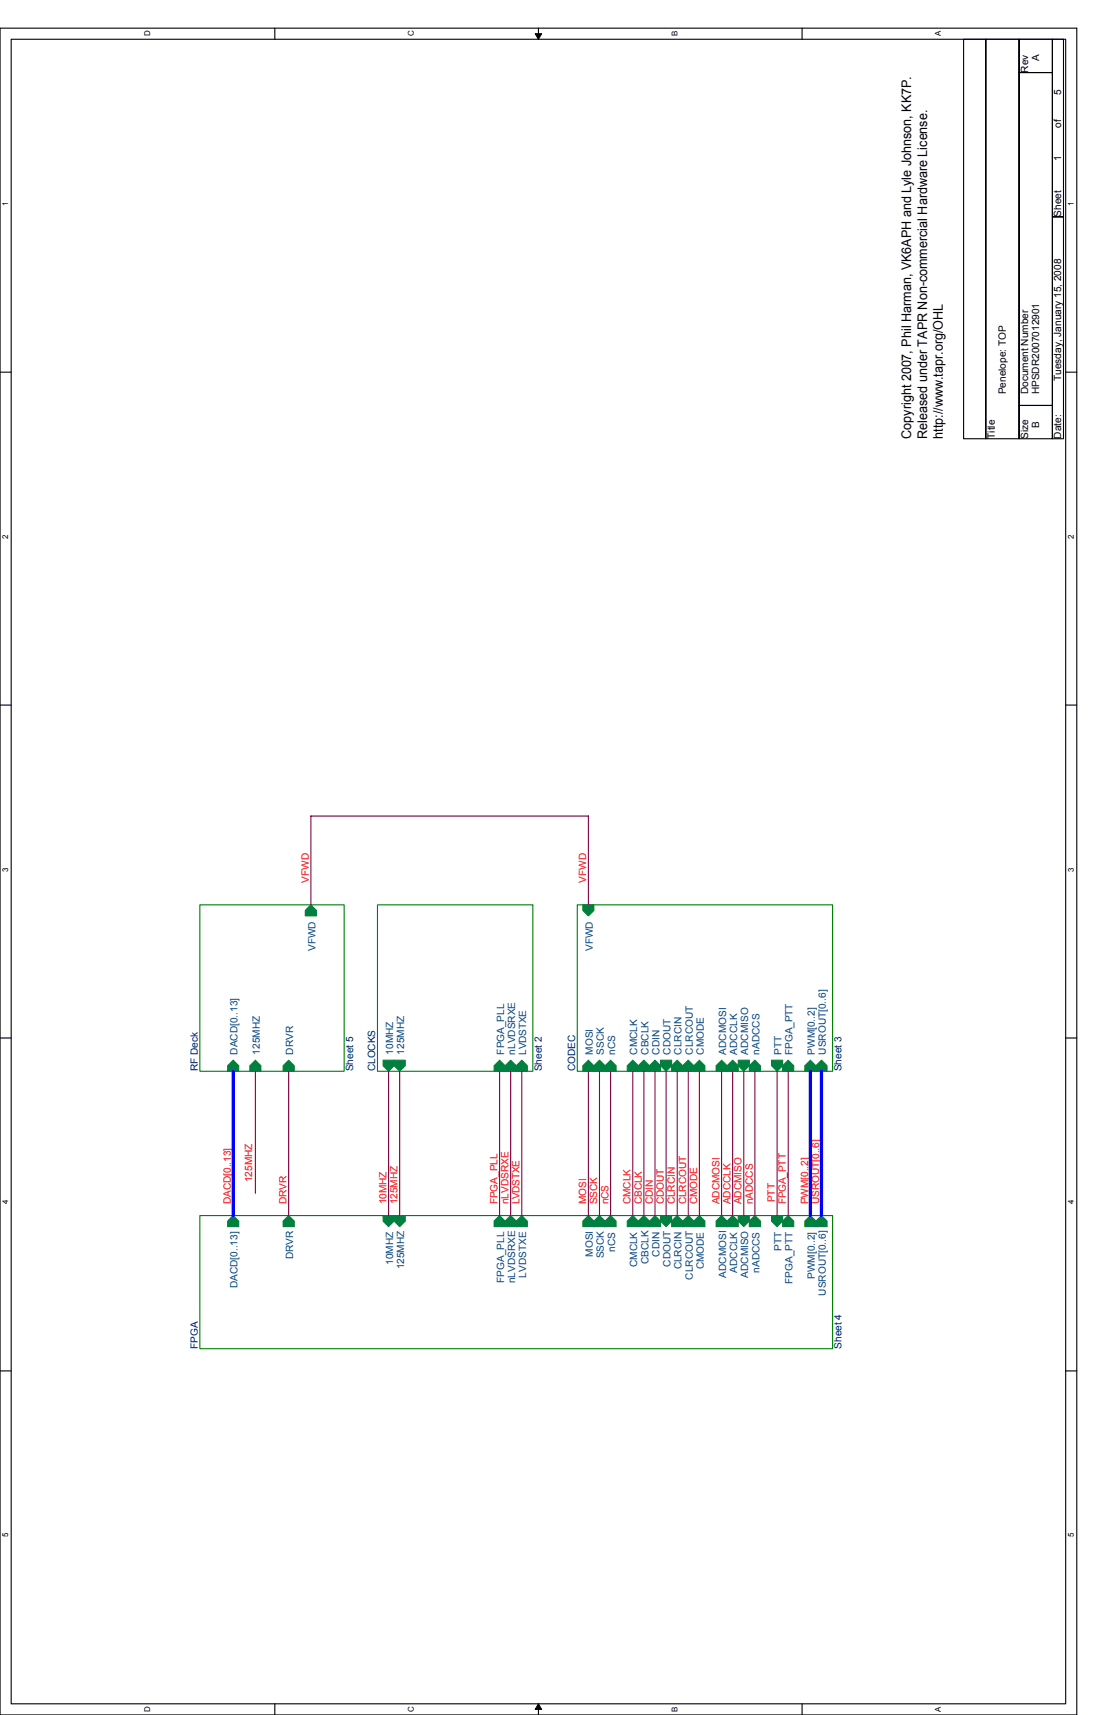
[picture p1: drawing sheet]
<svg xmlns="http://www.w3.org/2000/svg" width="279mm" height="432mm" viewBox="0 0 279 432" stroke-linecap="round" stroke-linejoin="round" font-family="sans-serif">
<path d="M0 7.1h271v424.7h-271zM2.8 9.9h265.4v419.1h-265.4z" fill="none" stroke="#000" stroke-width=".28"/>
<g fill="#fff">
<path d="M.3 386h2.2v1.1h-2.2z"/>
<path d="M268.5 386h2.3v1.1h-2.3z"/>
</g>
<path d="M0 345.2h2.8M268.2 345.2h2.8" fill="none" stroke="#000" stroke-width=".28"/>
<g fill="#fff">
<path d="M.3 302.1h2.2v1.2h-2.2z"/>
<path d="M268.5 302.1h2.3v1.2h-2.3z"/>
</g>
<path d="M0 261.3h2.8M268.2 261.3h2.8" fill="none" stroke="#000" stroke-width=".28"/>
<g fill="#fff">
<path d="M.3 218.3h2.2v1.1h-2.2z"/>
<path d="M268.5 218.3h2.3v1.1h-2.3z"/>
</g>
<path d="M0 177.5h2.8M268.2 177.5h2.8" fill="none" stroke="#000" stroke-width=".28"/>
<g fill="#fff">
<path d="M.3 134.5h2.2v1.1h-2.2z"/>
<path d="M268.5 134.5h2.3v1.1h-2.3z"/>
</g>
<path d="M0 93.7h2.8M268.2 93.7h2.8" fill="none" stroke="#000" stroke-width=".28"/>
<g fill="#fff">
<path d="M.3 50.7h2.2v1.1h-2.2z"/>
<path d="M268.5 50.7h2.3v1.1h-2.3z"/>
<path d="M36 429.6h2.2v1.5h-2.2z"/>
<path d="M36 7.7h2.2v1.5h-2.2z"/>
<path d="M102.3 429.6h2.3v1.5h-2.3z"/>
<path d="M102.3 7.7h2.3v1.5h-2.3z"/>
</g>
<path d="M69.2 7.1v2.8M69.2 429v2.8" fill="none" stroke="#000" stroke-width=".28"/>
<g fill="#fff">
<path d="M168.7 429.7h2.2v1.4h-2.2z"/>
<path d="M168.7 7.9h2.2v1.3h-2.2z"/>
</g>
<path d="M135.5 7.1v2.8M135.5 429v2.8" fill="none" stroke="#000" stroke-width=".28"/>
<path d="M134.7 8.5h1.6l-.8 1.4zM135.5 429l.8 1.4h-1.6z" fill="#000" stroke="#000" stroke-width=".25"/>
<g fill="#fff">
<path d="M235.1 429.7h2.2v1.4h-2.2z"/>
<path d="M235.1 7.8h2.2v1.4h-2.2z"/>
</g>
<path d="M201.9 7.1v2.8M242.5 9.9h5.6v100.6h-5.6zM248.1 9.9h8.4v100.6h-8.4zM256.5 18.3h8.4v83.8h-8.4zM256.5 9.9h8.4v8.4h-8.4zM264.9 9.9h2.8v44.7h-2.8zM264.9 54.6h2.8v55.9h-2.8zM256.5 102.1h8.4v8.4h-8.4zM201.9 429v2.8" fill="none" stroke="#000" stroke-width=".28"/>
<path d="M50.3 227.8h36.3v41.9h-36.3zM95 227.8h39.1v41.9h-39.1zM145.3 227.8h64.3v41.9h-64.3zM50.3 306h159.3v33.6h-159.3z" fill="none" stroke="#008000" stroke-width=".28"/>
<g fill="#008040" stroke="#008040" stroke-width=".28">
<path d="M146.7 268.3l1.4-1.4 1.4 1.4v1.4h-2.8z" fill-rule="evenodd"/>
<path d="M171.9 268.3l1.3-1.4 1.4 1.4v1.4h-2.7z" fill-rule="evenodd"/>
<path d="M174.6 268.3l1.4-1.4 1.4 1.4v1.4h-2.8z" fill-rule="evenodd"/>
<path d="M160.7 268.3l1.4-1.4 1.4 1.4v1.4h-2.8z" fill-rule="evenodd"/>
<path d="M157.9 268.3l1.4-1.4 1.4 1.4v1.4h-2.8z" fill-rule="evenodd"/>
<path d="M163.5 268.3l1.4-1.4 1.4 1.4v1.4h-2.8z" fill-rule="evenodd"/>
<path d="M149.5 268.3l1.4-1.4 1.4 1.4v1.4h-2.8z" fill-rule="evenodd"/>
<path d="M152.3 268.3l1.4-1.4 1.4 1.4v1.4h-2.8z" fill-rule="evenodd"/>
<path d="M194.2 266.9h2.8v1.4l-1.4 1.4-1.4-1.4z" fill-rule="evenodd"/>
<path d="M169.1 268.3l1.4-1.4 1.4 1.4v1.4h-2.8z" fill-rule="evenodd"/>
<path d="M166.3 266.9h2.8v1.4l-1.4 1.4-1.4-1.4z" fill-rule="evenodd"/>
<path d="M188.6 268.3l1.4-1.4 1.4 1.4v1.4h-2.8z" fill-rule="evenodd"/>
<path d="M183 268.3l1.4-1.4 1.4 1.4v1.4h-2.8z" fill-rule="evenodd"/>
<path d="M180.2 268.3l1.4-1.4 1.4 1.4v1.4h-2.8z" fill-rule="evenodd"/>
<path d="M185.8 266.9h2.8v1.4l-1.4 1.4-1.4-1.4z" fill-rule="evenodd"/>
<path d="M205.4 268.3l1.4-1.4 1.4 1.4v1.4h-2.8z" fill-rule="evenodd"/>
<path d="M204 266.9l1.4 1.4v1.4h-2.8v-1.4z" fill-rule="evenodd"/>
<path d="M197 268.3l1.4-1.4 1.4 1.4v1.4h-2.8z" fill-rule="evenodd"/>
<path d="M146.7 227.8h2.8v1.4l-1.4 1.4-1.4-1.4z" fill-rule="evenodd"/>
<path d="M57.3 307.4l1.4-1.4 1.4 1.4v1.4h-2.8z" fill-rule="evenodd"/>
<path d="M171.9 307.4l1.3-1.4 1.4 1.4v1.4h-2.7z" fill-rule="evenodd"/>
<path d="M194.2 306h2.8v1.4l-1.4 1.4-1.4-1.4z" fill-rule="evenodd"/>
<path d="M159.3 306l1.4 1.4v1.4h-2.8v-1.4z" fill-rule="evenodd"/>
<path d="M166.3 306h2.8v1.4l-1.4 1.4-1.4-1.4z" fill-rule="evenodd"/>
<path d="M160.7 307.4l1.4-1.4 1.4 1.4v1.4h-2.8z" fill-rule="evenodd"/>
<path d="M197 307.4l1.4-1.4 1.4 1.4v1.4h-2.8z" fill-rule="evenodd"/>
<path d="M169.1 307.4l1.4-1.4 1.4 1.4v1.4h-2.8z" fill-rule="evenodd"/>
<path d="M149.5 307.4l1.4-1.4 1.4 1.4v1.4h-2.8z" fill-rule="evenodd"/>
<path d="M164.9 306l1.4 1.4v1.4h-2.8v-1.4z" fill-rule="evenodd"/>
<path d="M146.7 307.4l1.4-1.4 1.4 1.4v1.4h-2.8z" fill-rule="evenodd"/>
<path d="M176 306l1.4 1.4v1.4h-2.8v-1.4z" fill-rule="evenodd"/>
<path d="M152.3 307.4l1.4-1.4 1.4 1.4v1.4h-2.8z" fill-rule="evenodd"/>
<path d="M96.4 306h2.8v1.4l-1.4 1.4-1.4-1.4z" fill-rule="evenodd"/>
<path d="M99.2 306h2.8v1.4l-1.4 1.4-1.4-1.4z" fill-rule="evenodd"/>
<path d="M124.4 307.4l1.4-1.4 1.3 1.4v1.4h-2.7z" fill-rule="evenodd"/>
<path d="M181.6 306l1.4 1.4v1.4h-2.8v-1.4z" fill-rule="evenodd"/>
<path d="M183 307.4l1.4-1.4 1.4 1.4v1.4h-2.8z" fill-rule="evenodd"/>
<path d="M188.6 307.4l1.4-1.4 1.4 1.4v1.4h-2.8z" fill-rule="evenodd"/>
<path d="M185.8 306h2.8v1.4l-1.4 1.4-1.4-1.4z" fill-rule="evenodd"/>
<path d="M205.4 307.4l1.4-1.4 1.4 1.4v1.4h-2.8z" fill-rule="evenodd"/>
<path d="M128.5 306l1.4 1.4v1.4h-2.8v-1.4z" fill-rule="evenodd"/>
<path d="M129.9 307.4l1.4-1.4 1.4 1.4v1.4h-2.8z" fill-rule="evenodd"/>
<path d="M71.3 307.4l1.4-1.4 1.4 1.4v1.4h-2.8z" fill-rule="evenodd"/>
<path d="M204 306l1.4 1.4v1.4h-2.8v-1.4z" fill-rule="evenodd"/>
<path d="M99.2 266.9h2.8v1.4l-1.4 1.4-1.4-1.4z" fill-rule="evenodd"/>
<path d="M96.4 266.9h2.8v1.4l-1.4 1.4-1.4-1.4z" fill-rule="evenodd"/>
<path d="M124.4 268.3l1.4-1.4 1.3 1.4v1.4h-2.7z" fill-rule="evenodd"/>
<path d="M129.9 268.3l1.4-1.4 1.4 1.4v1.4h-2.8z" fill-rule="evenodd"/>
<path d="M127.1 268.3l1.4-1.4 1.4 1.4v1.4h-2.8z" fill-rule="evenodd"/>
<path d="M62.9 268.3l1.4-1.4 1.4 1.4v1.4h-2.8z" fill-rule="evenodd"/>
<path d="M57.3 268.3l1.4-1.4 1.4 1.4v1.4h-2.8z" fill-rule="evenodd"/>
<path d="M71.3 268.3l1.4-1.4 1.4 1.4v1.4h-2.8z" fill-rule="evenodd"/>
<path d="M76.9 229.2l1.4-1.4 1.4 1.4v1.4h-2.8z" fill-rule="evenodd"/>
</g>
<path d="M58.7 269.7v36.3M204 269.7v36.3M206.8 269.7v36.3" fill="none" stroke="#00f" stroke-width=".83"/>
<g fill="none" stroke="#800040" stroke-width=".28">
<path d="M78.3 227.8v-22.4l69.8 .1v22.3M64.3 269.7v30.8M72.7 269.7v36.3M97.8 269.7v36.3M100.6 269.7v36.3M125.8 269.7v36.3M128.5 269.7v36.3M131.3 269.7v36.3M148.1 269.7v36.3M150.9 269.7v36.3M153.7 269.7v36.3M159.3 269.7v36.3"/>
<path d="M162.1 269.7v36.3M164.9 269.7v36.3M167.7 269.7v36.3M170.5 269.7v36.3M173.2 269.7v36.3M176 269.7v36.3M181.6 269.7v36.3M184.4 269.7v36.3M187.2 269.7v36.3M190 269.7v36.3M195.6 269.7v36.3M198.4 269.7v36.3"/>
</g>
<g font-size="3.3">
<text x="229.3" y="110.5" transform="rotate(-90 229.3 110.5)">Copyright 2007, Phil Harman, VK6APH and Lyle Johnson, KK7P.</text>
<text x="233.3" y="110.5" transform="rotate(-90 233.3 110.5)">Released under TAPR Non-commercial Hardware License.</text>
<text x="237.3" y="110.5" transform="rotate(-90 237.3 110.5)">http://www.tapr.org/OHL</text>
</g>
<g font-size="2.5">
<text x="261.6" y="15.5" transform="rotate(-90 261.6 15.5)">A</text>
<text x="258.8" y="18.3" transform="rotate(-90 258.8 18.3)">Rev</text>
<text x="267.1" y="23.9" transform="rotate(-90 267.1 23.9)">5</text>
<text x="267.1" y="32.2" transform="rotate(-90 267.1 32.2)">of</text>
<text x="267.1" y="40.6" transform="rotate(-90 267.1 40.6)">1</text>
<text x="267.1" y="54.6" transform="rotate(-90 267.1 54.6)">Sheet</text>
<text x="267.1" y="95.9" transform="rotate(-90 267.1 95.9)">Tuesday, January 15, 2008</text>
<text x="253.2" y="99.3" transform="rotate(-90 253.2 99.3)">Penelope: TOP</text>
<text x="258.8" y="99.3" transform="rotate(-90 258.8 99.3)">Document Number</text>
<text x="261.6" y="99.3" transform="rotate(-90 261.6 99.3)">HPSDR2007012901</text>
<text x="261.6" y="107.7" transform="rotate(-90 261.6 107.7)">B</text>
<text x="250.4" y="110.5" transform="rotate(-90 250.4 110.5)">Title</text>
<text x="258.8" y="110.5" transform="rotate(-90 258.8 110.5)">Size</text>
<text x="267.1" y="110.5" transform="rotate(-90 267.1 110.5)">Date:</text>
</g>
<g font-size="2.5" fill="#f00">
<text x="77.7" y="222.2" transform="rotate(-90 77.7 222.2)">VFWD</text>
<text x="147.6" y="222.2" transform="rotate(-90 147.6 222.2)">VFWD</text>
<text x="63.5" y="297.7" transform="rotate(-90 63.5 297.7)">125MHZ</text>
<text x="58.1" y="303.3" transform="rotate(-90 58.1 303.3)">DACD[0..13]</text>
<text x="72.1" y="303.3" transform="rotate(-90 72.1 303.3)">DRVR</text>
<text x="97.3" y="303.3" transform="rotate(-90 97.3 303.3)">10MHZ</text>
<text x="100.1" y="303.3" transform="rotate(-90 100.1 303.3)">125MHZ</text>
<text x="125.2" y="303.3" transform="rotate(-90 125.2 303.3)">FPGA_PLL</text>
<text x="128" y="303.3" transform="rotate(-90 128 303.3)">nLVDSRXE</text>
<text x="130.8" y="303.3" transform="rotate(-90 130.8 303.3)">LVDSTXE</text>
<text x="147.6" y="303.3" transform="rotate(-90 147.6 303.3)">MOSI</text>
<text x="150.3" y="303.3" transform="rotate(-90 150.3 303.3)">SSCK</text>
<text x="153.1" y="303.3" transform="rotate(-90 153.1 303.3)">nCS</text>
<text x="158.7" y="303.3" transform="rotate(-90 158.7 303.3)">CMCLK</text>
<text x="161.5" y="303.3" transform="rotate(-90 161.5 303.3)">CBCLK</text>
<text x="164.3" y="303.3" transform="rotate(-90 164.3 303.3)">CDIN</text>
<text x="167.1" y="303.3" transform="rotate(-90 167.1 303.3)">CDOUT</text>
<text x="169.9" y="303.3" transform="rotate(-90 169.9 303.3)">CLRCIN</text>
<text x="172.7" y="303.3" transform="rotate(-90 172.7 303.3)">CLRCOUT</text>
<text x="175.5" y="303.3" transform="rotate(-90 175.5 303.3)">CMODE</text>
<text x="181.1" y="303.3" transform="rotate(-90 181.1 303.3)">ADCMOSI</text>
<text x="183.9" y="303.3" transform="rotate(-90 183.9 303.3)">ADCCLK</text>
<text x="186.7" y="303.3" transform="rotate(-90 186.7 303.3)">ADCMISO</text>
<text x="189.5" y="303.3" transform="rotate(-90 189.5 303.3)">nADCCS</text>
<text x="195.1" y="302.7" transform="rotate(-90 195.1 302.7)">PTT</text>
<text x="197.8" y="303.3" transform="rotate(-90 197.8 303.3)">FPGA_PTT</text>
<text x="203.4" y="303.3" transform="rotate(-90 203.4 303.3)">PWM[0..2]</text>
<text x="206.2" y="303.3" transform="rotate(-90 206.2 303.3)">USROUT[0..6]</text>
</g>
<g font-size="2.5" fill="#004080">
<text x="79.4" y="239.5" transform="rotate(-90 79.4 239.5)">VFWD</text>
<text x="149.2" y="239.5" transform="rotate(-90 149.2 239.5)">VFWD</text>
<text x="59.8" y="265.5" transform="rotate(-90 59.8 265.5)">DACD[0..13]</text>
<text x="65.4" y="265.5" transform="rotate(-90 65.4 265.5)">125MHZ</text>
<text x="73.8" y="265.5" transform="rotate(-90 73.8 265.5)">DRVR</text>
<text x="98.9" y="265.5" transform="rotate(-90 98.9 265.5)">10MHZ</text>
<text x="101.7" y="265.5" transform="rotate(-90 101.7 265.5)">125MHZ</text>
<text x="126.9" y="265.5" transform="rotate(-90 126.9 265.5)">FPGA_PLL</text>
<text x="129.7" y="265.5" transform="rotate(-90 129.7 265.5)">nLVDSRXE</text>
<text x="132.5" y="265.5" transform="rotate(-90 132.5 265.5)">LVDSTXE</text>
<text x="149.2" y="265.5" transform="rotate(-90 149.2 265.5)">MOSI</text>
<text x="152" y="265.5" transform="rotate(-90 152 265.5)">SSCK</text>
<text x="154.8" y="265.5" transform="rotate(-90 154.8 265.5)">nCS</text>
<text x="160.4" y="265.5" transform="rotate(-90 160.4 265.5)">CMCLK</text>
<text x="163.2" y="265.5" transform="rotate(-90 163.2 265.5)">CBCLK</text>
<text x="166" y="265.5" transform="rotate(-90 166 265.5)">CDIN</text>
<text x="168.8" y="265.5" transform="rotate(-90 168.8 265.5)">CDOUT</text>
<text x="171.6" y="265.5" transform="rotate(-90 171.6 265.5)">CLRCIN</text>
<text x="174.4" y="265.5" transform="rotate(-90 174.4 265.5)">CLRCOUT</text>
<text x="177.2" y="265.5" transform="rotate(-90 177.2 265.5)">CMODE</text>
<text x="182.8" y="265.5" transform="rotate(-90 182.8 265.5)">ADCMOSI</text>
<text x="185.5" y="265.5" transform="rotate(-90 185.5 265.5)">ADCCLK</text>
<text x="188.3" y="265.5" transform="rotate(-90 188.3 265.5)">ADCMISO</text>
<text x="191.1" y="265.5" transform="rotate(-90 191.1 265.5)">nADCCS</text>
<text x="196.7" y="265.5" transform="rotate(-90 196.7 265.5)">PTT</text>
<text x="199.5" y="265.5" transform="rotate(-90 199.5 265.5)">FPGA_PTT</text>
<text x="205.1" y="265.5" transform="rotate(-90 205.1 265.5)">PWM[0..2]</text>
<text x="207.9" y="265.5" transform="rotate(-90 207.9 265.5)">USROUT[0..6]</text>
<text x="73.8" y="317.1" transform="rotate(-90 73.8 317.1)">DRVR</text>
<text x="149.2" y="316.4" transform="rotate(-90 149.2 316.4)">MOSI</text>
<text x="152" y="316.8" transform="rotate(-90 152 316.8)">SSCK</text>
<text x="154.8" y="315.1" transform="rotate(-90 154.8 315.1)">nCS</text>
<text x="166" y="316.4" transform="rotate(-90 166 316.4)">CDIN</text>
<text x="196.7" y="315" transform="rotate(-90 196.7 315)">PTT</text>
<text x="98.9" y="318.5" transform="rotate(-90 98.9 318.5)">10MHZ</text>
<text x="101.7" y="319.6" transform="rotate(-90 101.7 319.6)">125MHZ</text>
<text x="126.9" y="323" transform="rotate(-90 126.9 323)">FPGA_PLL</text>
<text x="129.7" y="323.1" transform="rotate(-90 129.7 323.1)">nLVDSRXE</text>
<text x="132.5" y="321.7" transform="rotate(-90 132.5 321.7)">LVDSTXE</text>
<text x="160.4" y="319" transform="rotate(-90 160.4 319)">CMCLK</text>
<text x="163.2" y="318.3" transform="rotate(-90 163.2 318.3)">CBCLK</text>
<text x="168.8" y="318.9" transform="rotate(-90 168.8 318.9)">CDOUT</text>
<text x="171.6" y="319.6" transform="rotate(-90 171.6 319.6)">CLRCIN</text>
<text x="174.4" y="322.2" transform="rotate(-90 174.4 322.2)">CLRCOUT</text>
<text x="177.2" y="319.6" transform="rotate(-90 177.2 319.6)">CMODE</text>
<text x="182.8" y="321.7" transform="rotate(-90 182.8 321.7)">ADCMOSI</text>
<text x="185.5" y="320.4" transform="rotate(-90 185.5 320.4)">ADCCLK</text>
<text x="188.3" y="321.7" transform="rotate(-90 188.3 321.7)">ADCMISO</text>
<text x="191.1" y="320.4" transform="rotate(-90 191.1 320.4)">nADCCS</text>
<text x="199.5" y="323.3" transform="rotate(-90 199.5 323.3)">FPGA_PTT</text>
<text x="205.1" y="322" transform="rotate(-90 205.1 322)">PWM[0..2]</text>
<text x="59.8" y="324.4" transform="rotate(-90 59.8 324.4)">DACD[0..13]</text>
<text x="207.9" y="326.2" transform="rotate(-90 207.9 326.2)">USROUT[0..6]</text>
</g>
<g font-size="2.5" fill="#000080">
<text x="49.8" y="269.7" transform="rotate(-90 49.8 269.7)">RF Deck</text>
<text x="88.9" y="269.7" transform="rotate(-90 88.9 269.7)">Sheet 5</text>
<text x="94.5" y="269.7" transform="rotate(-90 94.5 269.7)">CLOCKS</text>
<text x="136.4" y="269.7" transform="rotate(-90 136.4 269.7)">Sheet 2</text>
<text x="144.8" y="269.7" transform="rotate(-90 144.8 269.7)">CODEC</text>
<text x="211.8" y="269.7" transform="rotate(-90 211.8 269.7)">Sheet 3</text>
<text x="49.8" y="339.6" transform="rotate(-90 49.8 339.6)">FPGA</text>
<text x="211.8" y="339.6" transform="rotate(-90 211.8 339.6)">Sheet 4</text>
</g>
<g font-size="2">
<text x="37.8" y="9.2" transform="rotate(-90 37.8 9.2)">D</text>
<text x="104.1" y="9.2" transform="rotate(-90 104.1 9.2)">C</text>
<text x="170.5" y="9.2" transform="rotate(-90 170.5 9.2)">B</text>
<text x="236.9" y="9.2" transform="rotate(-90 236.9 9.2)">A</text>
<text x="2.1" y="51.8" transform="rotate(-90 2.1 51.8)">1</text>
<text x="270.3" y="51.8" transform="rotate(-90 270.3 51.8)">1</text>
<text x="2.1" y="135.6" transform="rotate(-90 2.1 135.6)">2</text>
<text x="270.3" y="135.6" transform="rotate(-90 270.3 135.6)">2</text>
<text x="2.1" y="219.4" transform="rotate(-90 2.1 219.4)">3</text>
<text x="270.3" y="219.4" transform="rotate(-90 270.3 219.4)">3</text>
<text x="2.1" y="303.3" transform="rotate(-90 2.1 303.3)">4</text>
<text x="270.3" y="303.3" transform="rotate(-90 270.3 303.3)">4</text>
<text x="2.1" y="387.1" transform="rotate(-90 2.1 387.1)">5</text>
<text x="270.3" y="387.1" transform="rotate(-90 270.3 387.1)">5</text>
<text x="37.8" y="431.1" transform="rotate(-90 37.8 431.1)">D</text>
<text x="104.1" y="431.1" transform="rotate(-90 104.1 431.1)">C</text>
<text x="170.5" y="431.1" transform="rotate(-90 170.5 431.1)">B</text>
<text x="236.9" y="431.1" transform="rotate(-90 236.9 431.1)">A</text>
</g>
</svg>
